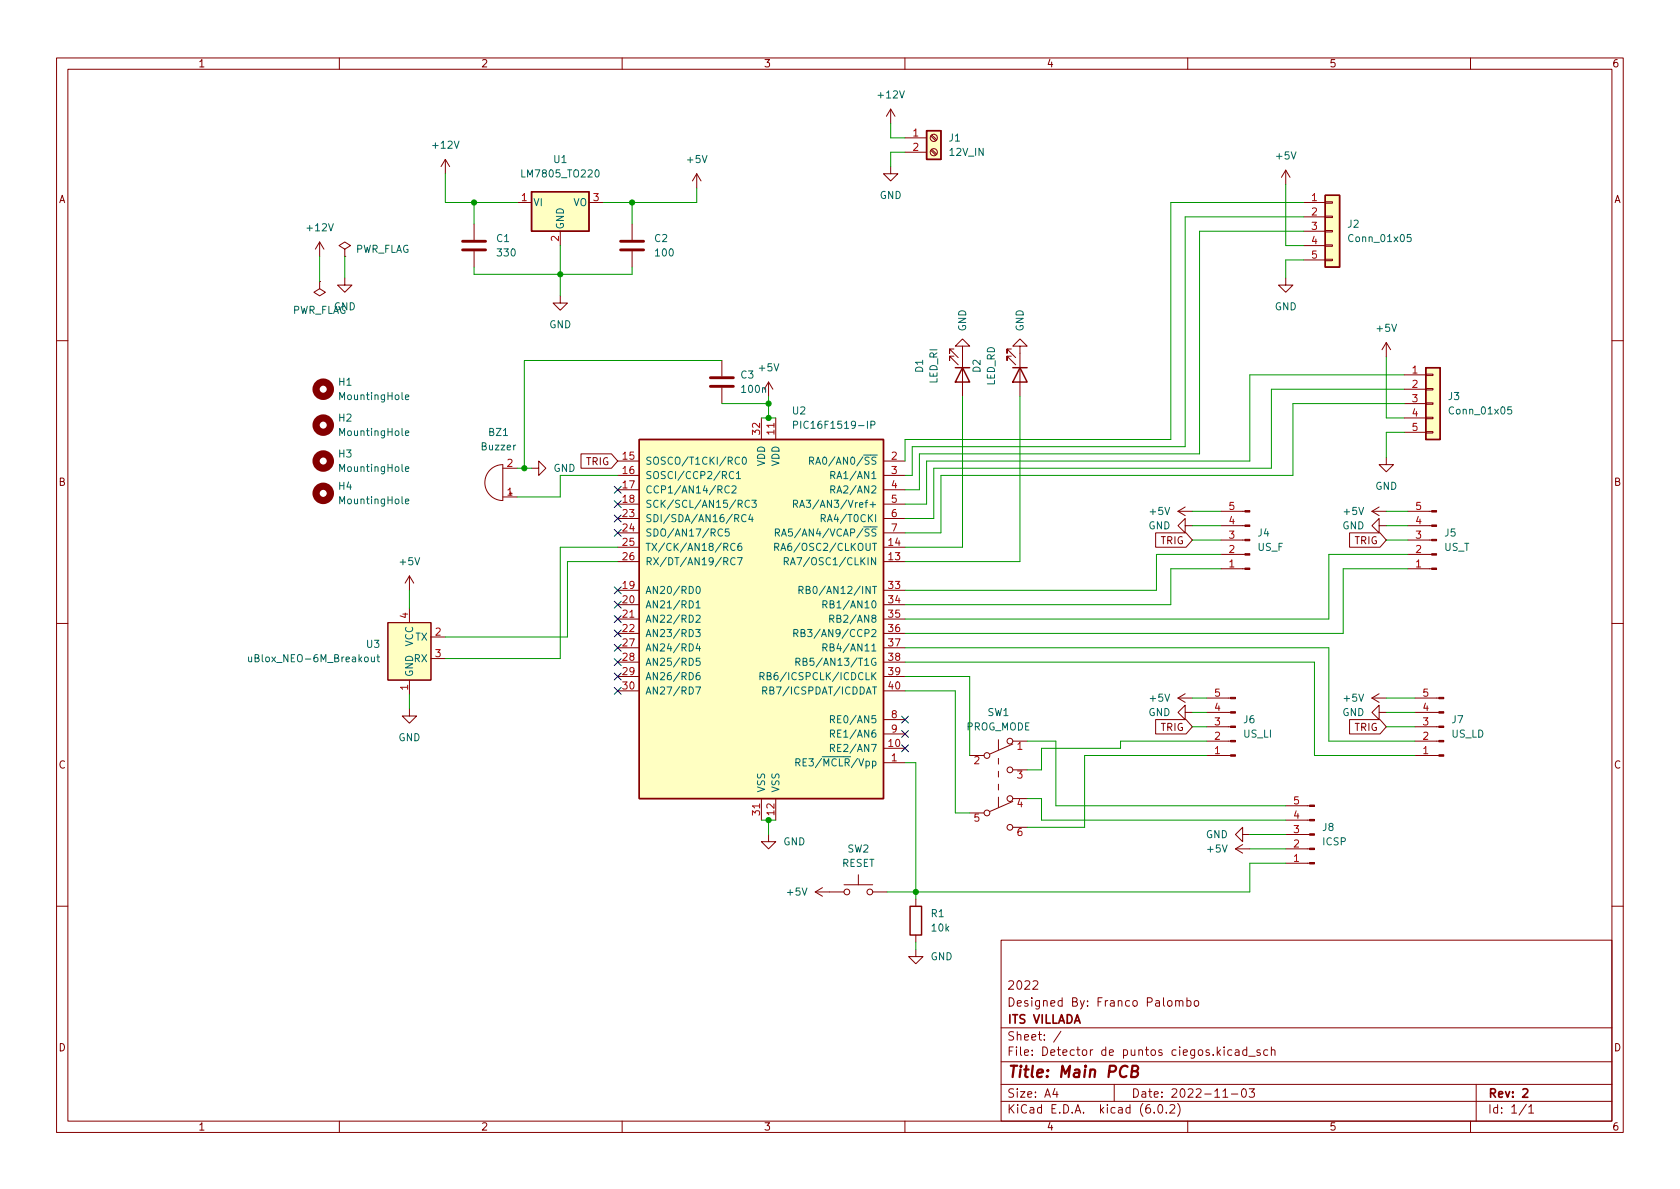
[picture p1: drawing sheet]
<svg xmlns="http://www.w3.org/2000/svg" width="297mm" height="210mm" viewBox="0 0 297 210" stroke-linecap="round" stroke-linejoin="round" font-family="sans-serif">
<g fill="none" stroke="#840000" stroke-width=".18">
<path d="M10 10.2h277v190.1h-277zM12 12.2h273v186.1h-273zM60 10.2v2M110 10.2v2M157.5 19.3l-.8 1.3M157.5 19.3v2.5M157.5 19.3l.7 1.3M160 10.2v2M210 10.2v2M260 10.2v2M78.7 28.2l-.7 1.3M78.7 28.2v2.5"/>
<path d="M78.7 28.2l.8 1.3M83.8 39.6v2.8M91.4 35.8h2.6M104.1 35.8h2.6M111.8 39.6v2.8M123.2 30.7l-.8 1.3M123.2 30.7v2.6M123.2 30.7l.8 1.3M157.5 29.5v1.2h1.2l-1.2 1.3-1.3-1.3h1.3M160 24.4h3.8M160 26.9h3.8M164.6 26.6l.8 .8"/>
<path d="M164.6 24l.8 .9M164.7 26.4l.9 .8M164.7 23.9l.9 .8M227.3 30.1l-.7 1.3M227.3 30.1v2.5M227.3 30.1l.8 1.3M230.5 35.8h3.8M230.5 38.3h3.8M234.3 38.2h1.3v.3h-1.3zM234.3 35.7h1.3v.2h-1.3zM56.5 49.8v1.2l1 .7-1 .6-1-.6 1-.7M56.5 49.8h.1"/>
<path d="M56.5 42.8l-.7 1.3M56.5 42.8v2.5M56.5 42.8l.8 1.3M61 44.1l1-.7-1-.6-1.1 .6 1.1 .7v1.2M61 45.3h.1M61 49.1v1.3h1.2l-1.2 1.3-1.3-1.3h1.3M83.8 44.4v2.8M99.1 52.3v1.3h1.2l-1.2 1.3-1.3-1.3h1.3M99.1 40.9v2.5M111.8 44.4v2.8M227.3 49.1v1.3h1.3l-1.3 1.3-1.2-1.3h1.2M230.5 40.9h3.8"/>
<path d="M230.5 43.4h3.8M230.5 46h3.8M234.3 45.8h1.3v.3h-1.3zM234.3 43.3h1.3v.3h-1.3zM234.3 40.8h1.3v.2h-1.3zM10 60.2h2M127.6 63.7v2.8M127.6 68.6v2.8M134.6 73.9v3.8M135.9 67.6l-.8 1.2M135.9 67.6v2.5M135.9 67.6l.8 1.2"/>
<path d="M137.2 73.9v3.8M168.7 61.7h-.8v.8v-.8l1.5 1.5M168.7 63h-.8v.7v-.7l1.5 1.5M170.2 61.2h1.2l-1.2-1.3-1.3 1.3h1.3v8.9M178.8 61.7h-.7v.8v-.8l1.5 1.5M178.8 63h-.7v.7v-.7l1.5 1.5M180.3 61.2h1.3l-1.3-1.3-1.2 1.3h1.2v8.9M245.1 60.6l-.8 1.2M245.1 60.6v2.5M245.1 60.6l.8 1.2M248.3 66.3h3.8M248.3 68.8h3.8"/>
<path d="M248.3 71.4h3.8M248.3 73.9h3.8M248.3 76.4h3.8M252.1 76.3h1.3v.3h-1.3zM252.1 73.8h1.3v.2h-1.3zM252.1 71.2h1.3v.3h-1.3zM252.1 68.7h1.3v.3h-1.3zM252.1 66.2h1.3v.2h-1.3zM285 60.2h2M86.7 83.1a3.2 3.2 0 0 1 2.2-.9v6.3a3.2 3.2 0 0 1-2.9-1.9 3.2 3.2 0 0 1 .7-3.5zM88.9 87.9h2.5M88.9 82.8h2.5"/>
<path d="M94 82.8h1.2v-1.3l1.3 1.3-1.3 1.3v-1.3M102.7 80.3h5.4l1.1 1.2-1.1 1.3h-5.4zM109.2 99.3h3.8M109.2 96.8h3.8M109.2 81.5h3.8M109.2 84.1h3.8M109.2 86.6h3.8M109.2 89.1h3.8M109.2 91.7h3.8M109.2 94.2h3.8M156.2 99.3h3.8M156.2 96.8h3.8"/>
<path d="M156.2 81.5h3.8M156.2 84.1h3.8M156.2 86.6h3.8M156.2 89.1h3.8M156.2 91.7h3.8M156.2 94.2h3.8M204.3 94.2h5.4l1.1 1.3-1.1 1.3h-5.4zM208.3 90.4h2.5M208.3 90.4l1.2 .8M209.5 93v-1.3l-1.2 1.3 1.2 1.2v-1.2h1.3M209.5 89.7l-1.2 .7M215.9 90.4h4.2"/>
<path d="M215.9 93h4.2M215.9 95.5h4.2M215.9 98h4.2M238.6 94.2h5.4l1.1 1.3-1.1 1.3h-5.4zM242.6 90.4l1.2 .8M242.6 90.4h2.5M243.8 93v-1.3l-1.2 1.3 1.2 1.2v-1.2h1.3M243.8 89.7l-1.2 .7M245.1 80.9v1.3h1.3l-1.3 1.2-1.3-1.2h1.3M248.9 90.4h4.2M248.9 93h4.2M248.9 95.5h4.2"/>
<path d="M248.9 98h4.2M10 110.2h2M68.6 110.1h7.6v10.2h-7.6zM72.4 101.8v2.6M72.4 107.6v2.5M72.4 101.8l-.8 1.3M72.4 101.8l.8 1.3M76.2 112.6h2.5M76.2 116.5h2.5M109.2 104.4h3.8M109.2 106.9h3.8M109.2 109.5h3.8"/>
<path d="M109.2 112h3.8M109.2 114.5h3.8M109.2 117.1h3.8M109.2 119.6h3.8M156.2 104.4h3.8M156.2 106.9h3.8M156.2 109.5h3.8M156.2 112h3.8M156.2 114.5h3.8M156.2 117.1h3.8M156.2 119.6h3.8M215.9 100.6h4.2"/>
<path d="M248.9 100.6h4.2M285 110.2h2M72.4 125.3v1.3h1.3l-1.3 1.3-1.3-1.3h1.3M72.4 120.3v2.5M109.2 122.2h3.8M156.2 134.9h3.8M156.2 132.3h3.8M156.2 122.2h3.8M156.2 127.2h3.8M156.2 129.8h3.8M171.4 133.6h2.6M176.5 130.8v1.8"/>
<path d="M176.5 134.1v1M176.5 136.4v1M176.5 138.7v1M179.1 131.1h2.5M179.1 131.6l-4.1 1.7M179.1 136.1h2.5M204.3 127.2h5.4l1.1 1.3-1.1 1.3h-5.4zM208.3 123.4h2.5M208.3 123.4l1.2 .8M209.5 126v-1.3l-1.2 1.3 1.2 1.2v-1.2h1.3M209.5 122.7l-1.2 .7M213.4 123.4h4.2"/>
<path d="M213.4 126h4.2M213.4 128.5h4.2M213.4 131.1h4.2M213.4 133.6h4.2M238.6 127.2h5.4l1.1 1.3-1.1 1.3h-5.4zM242.6 123.4h2.5M242.6 123.4l1.2 .8M243.8 126v-1.3l-1.2 1.3 1.2 1.2v-1.2h1.3M243.8 122.7l-1.2 .7M250.2 123.4h4.2M250.2 126h4.2M250.2 128.5h4.2"/>
<path d="M250.2 131.1h4.2M250.2 133.6h4.2M134.6 141.2v3.8M135.9 147.6v1.2h1.3l-1.3 1.3-1.3-1.3h1.3M137.2 141.2v3.8M144.1 157.7l1.3 .8M144.1 157.7h5.1M145.4 157l-1.3 .7M149.2 156.5h5.1M151.8 154.7v1.8M154.3 157.7h2.5M161.9 159v1.3"/>
<path d="M171.4 143.8h2.6M176.5 141v1.7M179.1 141.7l-4.1 1.8M179.1 141.2h2.5M179.1 146.3h2.5M218.4 150.1l1.3 .8M218.4 150.1h2.6M219.7 147.6v-1.3l-1.3 1.3 1.3 1.2v-1.2h1.3M219.7 149.3l-1.3 .8M227.3 150.1h4.2M227.3 142.5h4.2M227.3 145h4.2"/>
<path d="M227.3 147.6h4.2M227.3 152.6h4.2M10 160.2h2M161.9 167.9v1.3h1.3l-1.3 1.2-1.2-1.2h1.2M161.9 165.3v1.3M177 166.3h108v32h-108zM182.6 173.6l.6-.2 .2 .2 .1 .3-.9 1h.9M206.5 177.1l.2-.2 .4 .2 .1 .5-.1 .3h-.4l-.2-.1zM207.9 177.1l.2-.2 .3 .1 .1 .9M207.9 176.9v1M208.5 177.1l.2-.2 .4 .1v.9M209.9 177l.4-.1 .3 .3v.4l-.2 .3h-.5"/>
<path d="M209.9 176.4v1.5M211.3 177l.3-.1 .3 .3v.4l-.3 .3h-.3l-.2-.3v-.4zM285 160.2h2M60 198.3v2M110 198.3v2M160 198.3v2M177 194.8h108M177 191.8h108M177 187.8h108M177 181.8h108M186.5 192.5l-.4 1h1M186.9 193v1"/>
<path d="M187.6 182.4l-1.3 1.9M197 191.8v3M204.1 196.7v.1M204.9 195.4l.2-.1a.81 .81 0 0 1 .6 .7 .81 .81 0 0 1-.3 .8h-.2a.81 .81 0 0 1-.6-.6 .81 .81 0 0 1 .3-.8zM206.2 196.7v.1M206.9 195.5l.5-.2 .2 .2 .1 .3-.9 1h.9M208.2 195.1a1.72 1.72 0 0 1 0 2.3M210 198.3v2M216.2 194h.9M217.7 193.5h1.2M217.8 185.7l-.4-.1-.3 .3v.4l.1 .3h.6M218.4 185.7h.6l.1 .9"/>
<path d="M219.1 186l-.5 .1a.29 .29 0 0 0-.2 .2 .29 .29 0 0 0 .2 .3h.5M219.7 192.6l.2-.1a.81 .81 0 0 1 .5 .7 .81 .81 0 0 1-.3 .8h-.1a.81 .81 0 0 1-.6-.6 .81 .81 0 0 1 .3-.8zM220.4 185.7l-.4-.1-.3 .3v.4l.2 .3h.5M220.4 185.1v1.5M220.8 186.8h1.1M220.9 192.5h.9l-.5 .6 .4 .1v.7l-.2 .1h-.4l-.2-.1M222.8 185.7l-.4-.1-.2 .2 .1 .3 .5 .1v.4h-.6M224.1 185.7l-.4-.1-.3 .3v.4l.2 .3h.5M224.8 185.8l.2-.2 .4 .1v.9M224.8 185.1v1.5M260 198.3v2M261 191.8v6.5"/>
<path d="M269.9 195.3l-1.3 1.9M270.3 195.8l.4-.5v1.5M270.3 196.8h.9"/>
<circle cx="165.1" cy="24.4" r=".63"/>
<circle cx="165.1" cy="26.9" r=".63"/>
<circle cx="174.5" cy="133.6" r=".51"/>
<circle cx="178.6" cy="136.1" r=".51"/>
<circle cx="178.6" cy="131.1" r=".51"/>
<circle cx="149.7" cy="157.7" r=".51"/>
<circle cx="153.8" cy="157.7" r=".51"/>
<circle cx="174.5" cy="143.8" r=".51"/>
<circle cx="178.6" cy="146.3" r=".51"/>
<circle cx="178.6" cy="141.2" r=".51"/>
</g>
<path d="M269.3 192.7l.5-.2 .3 .2v.3l-.9 1h.9" fill="none" stroke="#840000" stroke-width=".3"/>
<path d="M200.1 189.4l.9-.1a.46 .46 0 0 0 .2-.4 .46 .46 0 0 0-.3-.4h-.7l-.2 2h.8a.53 .53 0 0 0 .4-.5 .53 .53 0 0 0-.4-.6" fill="none" stroke="#840000" stroke-width=".4"/>
<g fill="#ffffc2" stroke="#ffffc2" stroke-width=".18">
<path d="M68.6 110.1h7.6v10.2h-7.6z"/>
<path d="M94 33.9h10.1v7h-10.1z"/>
<path d="M113 77.7h43.2v63.5h-43.2z"/>
<path d="M234.3 34.5h2.6v12.7h-2.6z"/>
<path d="M252.1 65h2.5v12.7h-2.5z"/>
<path d="M163.8 23.1h2.6v5.1h-2.6z"/>
</g>
<g fill="none" stroke="#006464" stroke-width=".18">
<path d="M249.5 41.5h-.7v.6l.2-.2 .4 .1 .1 .2v.4l-.2 .1-.5-.1M71.7 76.6l.6-.1-.1-.3h-.3l-.2 .2v.6h.5M71.7 70.2l.6-.1-.1-.2-.3-.1-.2 .2v.6h.5M140.3 75.1h.6l.1-.2v-.3l-.7-.1v1.3M154 75.1h.6l.1-.2-.1-.3-.6-.1v1.3M267.2 71.9h-.6v.6l.1-.1 .5 .1 .1 .2-.1 .4-.1 .1-.5-.1M71.7 82.9l.6-.1-.1-.2-.3-.1-.2 .2v.6h.5M71.7 88.7l.6-.2-.1-.2-.3-.1-.2 .2v.6h.5M127.7 93.7a.6 .6 0 0 0-.8 .4 .6 .6 0 0 0 .6 .7l.2-.1M128.9 93.5h-.6l-.1 .6 .2-.1 .4 .1 .1 .2v.4l-.2 .1-.5-.1M128.9 86a.6 .6 0 0 0-.8 .5 .6 .6 0 0 0 .6 .7l.2-.1M129.4 86l.5-.1 .2 .4-.7 .9h.7"/>
<path d="M129.7 83.5a.6 .6 0 0 0-.8 .4 .6 .6 0 0 0 .6 .7l.2-.1M129.9 91.7l.6-.1 .1-.2v-.3l-.7-.1v1.3M130 96.2a.6 .6 0 0 0-.9 .4 .6 .6 0 0 0 .6 .7l.3-.1M130 98.7a.6 .6 0 0 0-.9 .5 .6 .6 0 0 0 .6 .7l.3-.1M130.2 83.7l.4-.3v1.2M130.2 84.6h.7M130.2 91.7l.4 .6M130.4 98.6h.8l-.5 1.3M130.5 89.1h.6l.1-.2v-.3l-.7-.1v1.2M130.8 81a.6 .6 0 0 0-.9 .4 .6 .6 0 0 0 .6 .7l.3-.1M130.8 89.1l.4 .6M131.1 96.1h-.4a.85 .85 0 0 0 0 1.2l.4-.1 .1-.4-.3-.2h-.2l-.2 .2"/>
<path d="M131.4 81l.1-.2a.68 .68 0 0 1 .5 .7 .68 .68 0 0 1-.5 .6l-.1-.1-.2-.4zM131.9 91.1a.6 .6 0 0 0-.8 .4 .6 .6 0 0 0 .6 .8l.2-.2M132.5 88.6a.6 .6 0 0 0-.8 .4 .6 .6 0 0 0 .6 .7l.2-.1M132.7 90.9l-.3 .9h.8M132.9 88.5h.8l-.4 .4 .4 .2v.5l-.2 .1-.6-.1M133 91.4v.9M137 96.7h.6l.1-.2-.1-.3-.6-.1v1.2M137.1 94.2l.6-.1 .1-.1v-.3l-.7-.2v1.3M137.3 96.7l.4 .6M137.4 94.2l.4 .6M138.7 99.3l.6-.1 .1-.2-.1-.3-.6-.1v1.3M139 99.3l.4 .6"/>
<path d="M139.8 99.9l.4-1.3 .4 1.3M139.9 99.5h.6M140.3 89.1h.6l.1-.2v-.3l-.7-.1v1.2M140.6 89.1l.4 .6M141.4 89.7l.4-1.2 .4 1.2M141.5 89.4h.6M145.2 91.7l.6-.1 .1-.2v-.3l-.7-.1v1.3M145.5 91.7l.4 .6M146.9 84h.6l.1-.2v-.3l-.7-.1v1.2M146.9 86.6l.6-.1 .1-.2v-.3l-.7-.1v1.3M43.9 116.2l.1 .8h.3l.2-.1M65.7 116.2v.8h.3l.2-.1"/>
<path d="M66.2 116.2v.8M66.6 116.2h.5M66.8 115.8v1l.3 .2M123 111.3h.8l-.4 .5 .3 .1v.6l-.1 .1-.6-.1M123.1 106.6l.3-.4v1.3M123.1 108.9l.5-.1 .2 .3-.8 .9h.8M123.1 107.5h.7M123.2 103.8l.2-.1a.68 .68 0 0 1 .4 .6 .68 .68 0 0 1-.4 .7l-.2-.2-.1-.3zM123.4 113.8l-.3 .9h.8M123.7 118.9l-.4 .1a.86 .86 0 0 0 0 1.2l.4-.1 .1-.4-.2-.3h-.3l-.2 .3M123.7 114.3v.8M123.7 116.4h-.6v.6l.2-.1h.4l.1 .2-.1 .4-.1 .2-.5-.2"/>
<path d="M134.4 119.6l.6-.1 .1-.1-.1-.3-.6-.2v1.3M134.7 119.6l.4 .6M135.6 119.5h.6l.1-.2-.1-.2-.6-.2v1.3h.5l.2-.1 .1-.3-.3-.3M140.4 112l.6-.1 .1-.2-.1-.3-.6-.1v1.3M140.7 112l.4 .6M140.7 117.1l.6-.1 .2-.2-.1-.3-.7-.1v1.3M141 117.1l.5 .6M141.3 104.4l.6-.1 .1-.2-.1-.3-.6-.1v1.3M141.6 104.4l.4 .6M141.6 111.9h.6l.1-.2-.1-.3-.6-.1v1.3h.5l.2-.1 .1-.3-.3-.3M142 117l.5-.1 .2-.1-.1-.3-.6-.1v1.3h.5l.2-.2v-.3l-.3-.2M142.5 104.3l.6-.1 .1-.1-.1-.3-.6-.1v1.3h.5l.2-.2 .1-.3-.3-.2"/>
<path d="M145.5 106.9l.6-.1 .1-.1v-.3l-.7-.2v1.3M145.5 114.5h.6l.1-.2v-.3l-.7-.1v1.2M145.8 106.9l.4 .6M145.8 114.5l.4 .6M146.7 109.4h.6l.1-.2v-.3l-.7-.1v1.2M147 109.4l.4 .6M123 121.5h.9l-.6 1.2M134.9 122.1h.6l.1-.2-.1-.3-.6-.1v1.2M135.2 122.1l.4 .6M146.8 132.3l.6-.1 .2-.1-.1-.3-.7-.2v1.3M146.8 127.2h.6l.2-.2-.1-.3-.7-.1v1.2M146.8 129.8l.6-.1 .2-.2-.1-.3-.7-.1v1.3"/>
<path d="M147.1 132.3l.5 .6M147.1 127.2l.5 .6M147.1 129.8l.5 .6"/>
</g>
<g fill="#840000" stroke="#840000" stroke-width=".18">
<path d="M254.4 123.3h.9v.3h-.9z"/>
<path d="M254.4 125.9h.9v.2h-.9z"/>
<path d="M254.4 128.4h.9v.2h-.9z"/>
<path d="M254.4 130.9h.9v.3h-.9z"/>
<path d="M254.4 133.5h.9v.2h-.9z"/>
<path d="M217.6 123.3h.8v.3h-.8z"/>
<path d="M217.6 125.9h.8v.2h-.8z"/>
<path d="M217.6 128.4h.8v.2h-.8z"/>
<path d="M217.6 130.9h.8v.3h-.8z"/>
<path d="M217.6 133.5h.8v.2h-.8z"/>
<path d="M253.1 90.3h.9v.2h-.9z"/>
<path d="M253.1 92.8h.9v.3h-.9z"/>
<path d="M253.1 95.4h.9v.2h-.9z"/>
<path d="M253.1 97.9h.9v.3h-.9z"/>
<path d="M253.1 100.5h.9v.2h-.9z"/>
<path d="M220.1 90.3h.9v.2h-.9z"/>
<path d="M220.1 92.8h.9v.3h-.9z"/>
<path d="M220.1 95.4h.9v.2h-.9z"/>
<path d="M220.1 97.9h.9v.3h-.9z"/>
<path d="M220.1 100.5h.9v.2h-.9z"/>
<path d="M231.5 142.4h.9v.2h-.9z"/>
<path d="M231.5 144.9h.9v.3h-.9z"/>
<path d="M231.5 147.4h.9v.3h-.9z"/>
<path d="M231.5 150h.9v.2h-.9z"/>
<path d="M231.5 152.5h.9v.3h-.9z"/>
</g>
<path d="M94 33.9h10.1v7h-10.1zM163.8 23.1h2.6v5.1h-2.6zM234.3 34.5h2.6v12.7h-2.6zM113 77.7h43.2v63.5h-43.2zM168.9 65h2.5M170.2 65l1.2 2.6h-2.5zM179.1 65h2.5M180.3 65l1.3 2.6h-2.5zM252.1 65h2.5v12.7h-2.5zM160.9 160.3h2v5h-2z" fill="none" stroke="#840000" stroke-width=".25"/>
<g fill="none" stroke="#840000" stroke-width="1.3">
<circle cx="57.1" cy="75.2" r="1.27"/>
<circle cx="57.1" cy="68.8" r="1.27"/>
<circle cx="57.1" cy="87.2" r="1.27"/>
<circle cx="57.1" cy="81.5" r="1.27"/>
</g>
<path d="M81.8 44.2h4.1M81.8 42.7h4.1M109.7 44.2h4.1M109.7 42.7h4.1M125.6 66.8h4.1M125.6 68.3h4.1" fill="none" stroke="#840000" stroke-width=".51"/>
<g fill="none" stroke="#009600" stroke-width=".18">
<path d="M78.7 30.7v5.1h12.7M83.8 35.8v3.8M111.8 35.8v3.8M123.2 33.3v2.5h-16.5M157.5 21.8v2.6h2.5M160 26.9h-2.5v2.6M227.3 32.6v10.8h3.2M230.5 38.3h-21v40.7h-48.2v5.1h-1.3M230.5 35.8h-23.5v41.9h-47v3.8M56.5 45.3v4.5M61 45.3v3.8M83.8 47.2v1.3h28v-1.3"/>
<path d="M99.1 43.4v8.9M230.5 46h-3.2v3.1M230.5 40.9h-18.4v39.4h-49.5v6.3h-2.6M127.6 71.4h8.3M127.6 63.7h-34.9v19.1M134.6 73.9h2.6M135.9 70.1v3.8M170.2 70.1v26.7h-10.2M180.3 70.1v29.2h-20.3M245.1 63.1v10.8h3.2M248.3 66.3h-27.3v15.2h-57.2v7.6h-3.8M248.3 68.8h-23.5v14h-59.7v8.9h-5.1"/>
<path d="M248.3 71.4h-19.7v12.7h-62.2v10.1h-6.4M248.3 76.4h-3.2v4.5M91.4 82.8h2.6M109.2 84.1h-10.1v3.8h-7.7M109.2 96.8h-10.1v19.7h-20.4M109.2 99.3h-8.9v13.3h-21.6M210.8 93h5.1M210.8 95.5h5.1M210.8 90.4h5.1M215.9 98h-11.4v6.4h-44.5M245.1 93h3.8M245.1 95.5h3.8"/>
<path d="M245.1 90.4h3.8M248.9 98h-14v11.5h-74.9M72.4 104.4v3.2M160 117.1h72.4v16.5h17.8M160 114.5h74.9v16.6h15.3M160 119.6h11.4v14M215.9 100.6h-8.9v6.3h-47M248.9 100.6h-11.4v11.4h-77.5M72.4 122.8v2.5M160 122.2h8.9v21.6h2.5M160 134.9h1.9v24.1M181.6 131.1h5.1v11.4h40.6"/>
<path d="M210.8 123.4h2.6M210.8 126h2.6M210.8 128.5h2.6M213.4 131.1h-15.3v1.2h-14v3.8h-2.5M213.4 133.6h-21.6v12.7h-10.2M245.1 123.4h5.1M245.1 126h5.1M245.1 128.5h5.1M134.6 145h2.6M135.9 145v2.6M181.6 141.2h2.5v3.8h43.2M221 147.6h6.3"/>
<path d="M221 150.1h6.3M227.3 152.6h-6.3v5.1h-64.2M161.9 166.6v1.3"/>
</g>
<g fill="none" stroke="#000084" stroke-width=".18">
<path d="M108.6 86l1.2 1.2M108.6 93.6l1.2 1.2M108.6 91.1l1.2 1.2M108.6 88.5l1.2 1.3M109.8 86l-1.2 1.2M109.8 93.6l-1.2 1.2M109.8 91.1l-1.2 1.2M109.8 88.5l-1.2 1.3M108.6 111.4l1.2 1.2M108.6 108.9l1.2 1.2M108.6 103.8l1.2 1.2M108.6 116.5l1.2 1.2"/>
<path d="M108.6 113.9l1.2 1.3M108.6 106.3l1.2 1.2M108.6 119l1.2 1.2M109.8 111.4l-1.2 1.2M109.8 108.9l-1.2 1.2M109.8 103.8l-1.2 1.2M109.8 116.5l-1.2 1.2M109.8 113.9l-1.2 1.3M109.8 106.3l-1.2 1.2M109.8 119l-1.2 1.2M108.6 121.6l1.2 1.2M109.8 121.6l-1.2 1.2"/>
<path d="M159.4 129.2l1.2 1.2M159.4 131.7l1.2 1.2M159.4 126.6l1.2 1.3M160.6 129.2l-1.2 1.2M160.6 131.7l-1.2 1.2M160.6 126.6l-1.2 1.3"/>
</g>
<g fill="#009600" stroke="#009600" stroke-width=".18">
<circle cx="135.9" cy="145" r=".46"/>
<circle cx="161.9" cy="157.7" r=".46"/>
<circle cx="135.9" cy="73.9" r=".46"/>
<circle cx="135.9" cy="71.4" r=".46"/>
<circle cx="111.8" cy="35.8" r=".46"/>
<circle cx="83.8" cy="35.8" r=".46"/>
<circle cx="99.1" cy="48.5" r=".46"/>
<circle cx="92.7" cy="82.8" r=".46"/>
</g>
<text font-size="2.8" fill="#840000" x="178" y="190.6">Title: Main PCB</text>
<g font-size="2.1" fill="#840000">
<text x="178" y="178">Designed By: Franco Palombo</text>
<text x="178" y="175">2022</text>
<text x="178" y="184">Sheet: /</text>
<text x="178" y="181">ITS VILLADA</text>
<text x="178" y="186.7">File: Detector de puntos ciegos.kicad_sch</text>
<text x="178" y="196.9">KiCad E.D.A. kicad (6.0.2)</text>
<text x="178" y="194.1">Size: A4</text>
<text x="200" y="194.1">Date: 2022-11-03</text>
<text x="263" y="194.1">Rev: 2</text>
<text x="263" y="196.9">Id: 1/1</text>
</g>
<g font-size="1.8" fill="#840000">
<text x="35" y="11.9">1</text>
<text x="85" y="11.9">2</text>
<text x="135" y="11.9">3</text>
<text x="185" y="11.9">4</text>
<text x="235" y="11.9">5</text>
<text x="285" y="11.9">6</text>
<text x="10.3" y="35.9">A</text>
<text x="285.3" y="35.9">A</text>
<text x="103.6" y="82.3">TRIG</text>
<text x="10.3" y="85.9">B</text>
<text x="285.3" y="85.9">B</text>
<text x="205.2" y="96.2">TRIG</text>
<text x="239.5" y="96.2">TRIG</text>
<text x="205.2" y="129.2">TRIG</text>
<text x="239.5" y="129.2">TRIG</text>
<text x="10.3" y="135.9">C</text>
<text x="285.3" y="135.9">C</text>
<text x="10.3" y="185.9">D</text>
<text x="285.3" y="185.9">D</text>
<text x="35" y="199.9">1</text>
<text x="85" y="199.9">2</text>
<text x="135" y="199.9">3</text>
<text x="185" y="199.9">4</text>
<text x="235" y="199.9">5</text>
<text x="285" y="199.9">6</text>
</g>
<g font-size="1.8" fill="#006464">
<text x="155.4" y="17.4">+12V</text>
<text x="76.7" y="26.3">+12V</text>
<text x="97.9" y="28.8">U1</text>
<text x="121.6" y="28.8">+5V</text>
<text x="167.8" y="25">J1</text>
<text x="168" y="27.6">12V_IN</text>
<text x="225.7" y="28.2">+5V</text>
<text x="92.6" y="31.4">LM7805_TO220</text>
<text x="155.5" y="35.2">GND</text>
<text x="54.4" y="40.9">+12V</text>
<text x="94.2" y="36.4">VI</text>
<text x="99.7" y="40.6" transform="rotate(-90 99.7 40.6)">GND</text>
<text x="101.3" y="36.4">VO</text>
<text x="238.3" y="40.3">J2</text>
<text x="62.7" y="44.7">PWR_FLAG</text>
<text x="87.8" y="42.8">C1</text>
<text x="88" y="45.3">330</text>
<text x="115.8" y="42.8">C2</text>
<text x="116" y="45.3">100</text>
<text x="238.8" y="42.8">Conn_01x05</text>
<text x="51.6" y="55.5">PWR_FLAG</text>
<text x="59" y="54.9">GND</text>
<text x="97.1" y="58">GND</text>
<text x="170.8" y="58.6" transform="rotate(-90 170.8 58.6)">GND</text>
<text x="181" y="58.6" transform="rotate(-90 181 58.6)">GND</text>
<text x="225.4" y="54.9">GND</text>
<text x="243.5" y="58.7">+5V</text>
<text x="134.3" y="65.7">+5V</text>
<text x="163.2" y="65.8" transform="rotate(-90 163.2 65.8)">D1</text>
<text x="173.4" y="65.8" transform="rotate(-90 173.4 65.8)">D2</text>
<text x="59.9" y="68.2">H1</text>
<text x="60.3" y="70.7">MountingHole</text>
<text x="131" y="66.9">C3</text>
<text x="131.3" y="69.5">100n</text>
<text x="165.7" y="67.8" transform="rotate(-90 165.7 67.8)">LED_RI</text>
<text x="175.9" y="68.2" transform="rotate(-90 175.9 68.2)">LED_RD</text>
<text x="256.1" y="70.7">J3</text>
<text x="59.9" y="74.5">H2</text>
<text x="60.3" y="77.1">MountingHole</text>
<text x="86.5" y="77.1">BZ1</text>
<text x="140.1" y="73.3">U2</text>
<text x="141.4" y="75.8">PIC16F1519-IP</text>
<text x="256.6" y="73.3">Conn_01x05</text>
<text x="59.9" y="80.9">H3</text>
<text x="60.3" y="83.4">MountingHole</text>
<text x="85.2" y="79.6">Buzzer</text>
<text x="97.8" y="83.4">GND</text>
<text x="114" y="82.2">SOSCO/T1CKI/RC0</text>
<text x="135.3" y="82.5" transform="rotate(-90 135.3 82.5)">VDD</text>
<text x="137.8" y="82.5" transform="rotate(-90 137.8 82.5)">VDD</text>
<text x="143.4" y="82.2">RA0/AN0/~{SS}</text>
<text x="59.9" y="86.6">H4</text>
<text x="60.3" y="89.1">MountingHole</text>
<text x="114" y="84.7">SOSCI/CCP2/RC1</text>
<text x="114" y="87.2">CCP1/AN14/RC2</text>
<text x="114" y="89.8">SCK/SCL/AN15/RC3</text>
<text x="142.7" y="89.8">RA3/AN3/Vref+</text>
<text x="147.6" y="84.7">RA1/AN1</text>
<text x="147.6" y="87.2">RA2/AN2</text>
<text x="243.1" y="86.6">GND</text>
<text x="114" y="92.3">SDI/SDA/AN16/RC4</text>
<text x="114" y="94.9">SDO/AN17/RC5</text>
<text x="138" y="94.9">RA5/AN4/VCAP/~{SS}</text>
<text x="146.1" y="92.3">RA4/T0CKI</text>
<text x="203" y="93.6">GND</text>
<text x="203.4" y="91.1">+5V</text>
<text x="222.4" y="94.9">J4</text>
<text x="237.3" y="93.6">GND</text>
<text x="237.7" y="91.1">+5V</text>
<text x="255.5" y="94.9">J5</text>
<text x="70.8" y="99.9">+5V</text>
<text x="114" y="97.4">TX/CK/AN18/RC6</text>
<text x="114" y="99.9">RX/DT/AN19/RC7</text>
<text x="138.5" y="97.4">RA6/OSC2/CLKOUT</text>
<text x="140.5" y="99.9">RA7/OSC1/CLKIN</text>
<text x="222.4" y="97.4">US_F</text>
<text x="255.3" y="97.4">US_T</text>
<text x="114" y="105">AN20/RD0</text>
<text x="114" y="107.6">AN21/RD1</text>
<text x="143.3" y="105">RB0/AN12/INT</text>
<text x="146.6" y="107.6">RB1/AN10</text>
<text x="73.4" y="113.3">TX</text>
<text x="114" y="110.1">AN22/RD2</text>
<text x="114" y="112.6">AN23/RD3</text>
<text x="142.4" y="112.6">RB3/AN9/CCP2</text>
<text x="147.6" y="110.1">RB2/AN8</text>
<text x="44.7" y="117.1">uBlox_NEO-6M_Breakout</text>
<text x="64.8" y="114.5">U3</text>
<text x="73" y="119.8" transform="rotate(-90 73 119.8)">GND</text>
<text x="73" y="114.3" transform="rotate(-90 73 114.3)">VCC</text>
<text x="73.2" y="117.1">RX</text>
<text x="114" y="115.2">AN24/RD4</text>
<text x="114" y="117.7">AN25/RD5</text>
<text x="142.7" y="117.7">RB5/AN13/T1G</text>
<text x="146.6" y="115.2">RB4/AN11</text>
<text x="114" y="120.3">AN26/RD6</text>
<text x="114" y="122.8">AN27/RD7</text>
<text x="136.2" y="120.3">RB6/ICSPCLK/ICDCLK</text>
<text x="136.2" y="122.8">RB7/ICSPDAT/ICDDAT</text>
<text x="203.4" y="124.1">+5V</text>
<text x="237.7" y="124.1">+5V</text>
<text x="70.4" y="131.1">GND</text>
<text x="147.7" y="127.9">RE0/AN5</text>
<text x="147.7" y="130.4">RE1/AN6</text>
<text x="170.8" y="129.2">PROG_MODE</text>
<text x="174.6" y="126.6">SW1</text>
<text x="203" y="126.6">GND</text>
<text x="219.9" y="130.4">US_LI</text>
<text x="219.9" y="127.9">J6</text>
<text x="237.3" y="126.6">GND</text>
<text x="256.6" y="130.4">US_LD</text>
<text x="256.7" y="127.9">J7</text>
<text x="140.9" y="135.5">RE3/~{MCLR}/Vpp</text>
<text x="147.7" y="133">RE2/AN7</text>
<text x="135.3" y="140.2" transform="rotate(-90 135.3 140.2)">VSS</text>
<text x="137.8" y="140.2" transform="rotate(-90 137.8 140.2)">VSS</text>
<text x="138.5" y="149.5">GND</text>
<text x="213.2" y="148.2">GND</text>
<text x="233.9" y="146.9">J8</text>
<text x="233.9" y="149.5">ICSP</text>
<text x="148.8" y="153.3">RESET</text>
<text x="149.8" y="150.7">SW2</text>
<text x="213.6" y="150.7">+5V</text>
<text x="139.3" y="158.4">+5V</text>
<text x="164.7" y="162.2">R1</text>
<text x="164.8" y="164.7">10k</text>
<text x="164.5" y="169.8">GND</text>
</g>
<g font-size="1.8" fill="#a90000">
<text x="161.4" y="24.1">1</text>
<text x="161.4" y="26.7">2</text>
<text x="92.2" y="35.6">1</text>
<text x="104.9" y="35.6">3</text>
<text x="231.9" y="35.6">1</text>
<text x="231.9" y="38.1">2</text>
<text x="231.9" y="40.6">3</text>
<text x="98.8" y="42.7" transform="rotate(-90 98.8 42.7)">2</text>
<text x="231.9" y="43.2">4</text>
<text x="231.9" y="45.7">5</text>
<text x="249.7" y="66">1</text>
<text x="249.7" y="68.6">2</text>
<text x="249.7" y="71.1">3</text>
<text x="134.4" y="76.8" transform="rotate(-90 134.4 76.8)">32</text>
<text x="136.9" y="76.8" transform="rotate(-90 136.9 76.8)">11</text>
<text x="249.7" y="73.7">4</text>
<text x="249.7" y="76.2">5</text>
<text x="89.7" y="82.5">2</text>
<text x="110.1" y="81.3">15</text>
<text x="110.1" y="83.8">16</text>
<text x="157.6" y="81.3">2</text>
<text x="157.6" y="83.8">3</text>
<text x="89.7" y="87.6">1</text>
<text x="110.1" y="86.4">17</text>
<text x="110.1" y="88.9">18</text>
<text x="157.6" y="86.4">4</text>
<text x="157.6" y="88.9">5</text>
<text x="110.1" y="91.4">23</text>
<text x="110.1" y="94">24</text>
<text x="157.6" y="91.4">6</text>
<text x="157.6" y="94">7</text>
<text x="217.3" y="95.2">3</text>
<text x="217.3" y="92.7">4</text>
<text x="217.3" y="90.2">5</text>
<text x="250.3" y="95.2">3</text>
<text x="250.3" y="92.7">4</text>
<text x="250.3" y="90.2">5</text>
<text x="110.1" y="96.5">25</text>
<text x="110.1" y="99.1">26</text>
<text x="157.1" y="99.1">13</text>
<text x="157.1" y="96.5">14</text>
<text x="217.3" y="100.3">1</text>
<text x="217.3" y="97.8">2</text>
<text x="250.3" y="100.3">1</text>
<text x="250.3" y="97.8">2</text>
<text x="110.1" y="104.1">19</text>
<text x="110.1" y="106.7">20</text>
<text x="157.1" y="104.1">33</text>
<text x="157.1" y="106.7">34</text>
<text x="72.1" y="109.3" transform="rotate(-90 72.1 109.3)">4</text>
<text x="77" y="112.4">2</text>
<text x="110.1" y="109.2">21</text>
<text x="110.1" y="111.8">22</text>
<text x="157.1" y="109.2">35</text>
<text x="157.1" y="111.8">36</text>
<text x="77" y="116.2">3</text>
<text x="110.1" y="114.3">27</text>
<text x="110.1" y="116.8">28</text>
<text x="110.1" y="119.4">29</text>
<text x="157.1" y="114.3">37</text>
<text x="157.1" y="116.8">38</text>
<text x="157.1" y="119.4">39</text>
<text x="72.1" y="122" transform="rotate(-90 72.1 122)">1</text>
<text x="110.1" y="121.9">30</text>
<text x="157.1" y="121.9">40</text>
<text x="214.8" y="125.7">4</text>
<text x="214.8" y="123.2">5</text>
<text x="251.6" y="125.7">4</text>
<text x="251.6" y="123.2">5</text>
<text x="157.6" y="127">8</text>
<text x="157.6" y="129.5">9</text>
<text x="214.8" y="130.8">2</text>
<text x="214.8" y="128.3">3</text>
<text x="251.6" y="130.8">2</text>
<text x="251.6" y="128.3">3</text>
<text x="157.1" y="132.1">10</text>
<text x="157.6" y="134.6">1</text>
<text x="172.2" y="135.1">2</text>
<text x="179.8" y="132.6">1</text>
<text x="179.8" y="137.7">3</text>
<text x="214.8" y="133.3">1</text>
<text x="251.6" y="133.3">1</text>
<text x="179.8" y="142.7">4</text>
<text x="228.7" y="142.2">5</text>
<text x="134.4" y="144.1" transform="rotate(-90 134.4 144.1)">31</text>
<text x="136.9" y="144.1" transform="rotate(-90 136.9 144.1)">12</text>
<text x="172.2" y="145.3">5</text>
<text x="179.8" y="147.8">6</text>
<text x="228.7" y="149.9">2</text>
<text x="228.7" y="147.3">3</text>
<text x="228.7" y="144.8">4</text>
<text x="228.7" y="152.4">1</text>
</g>
</svg>
